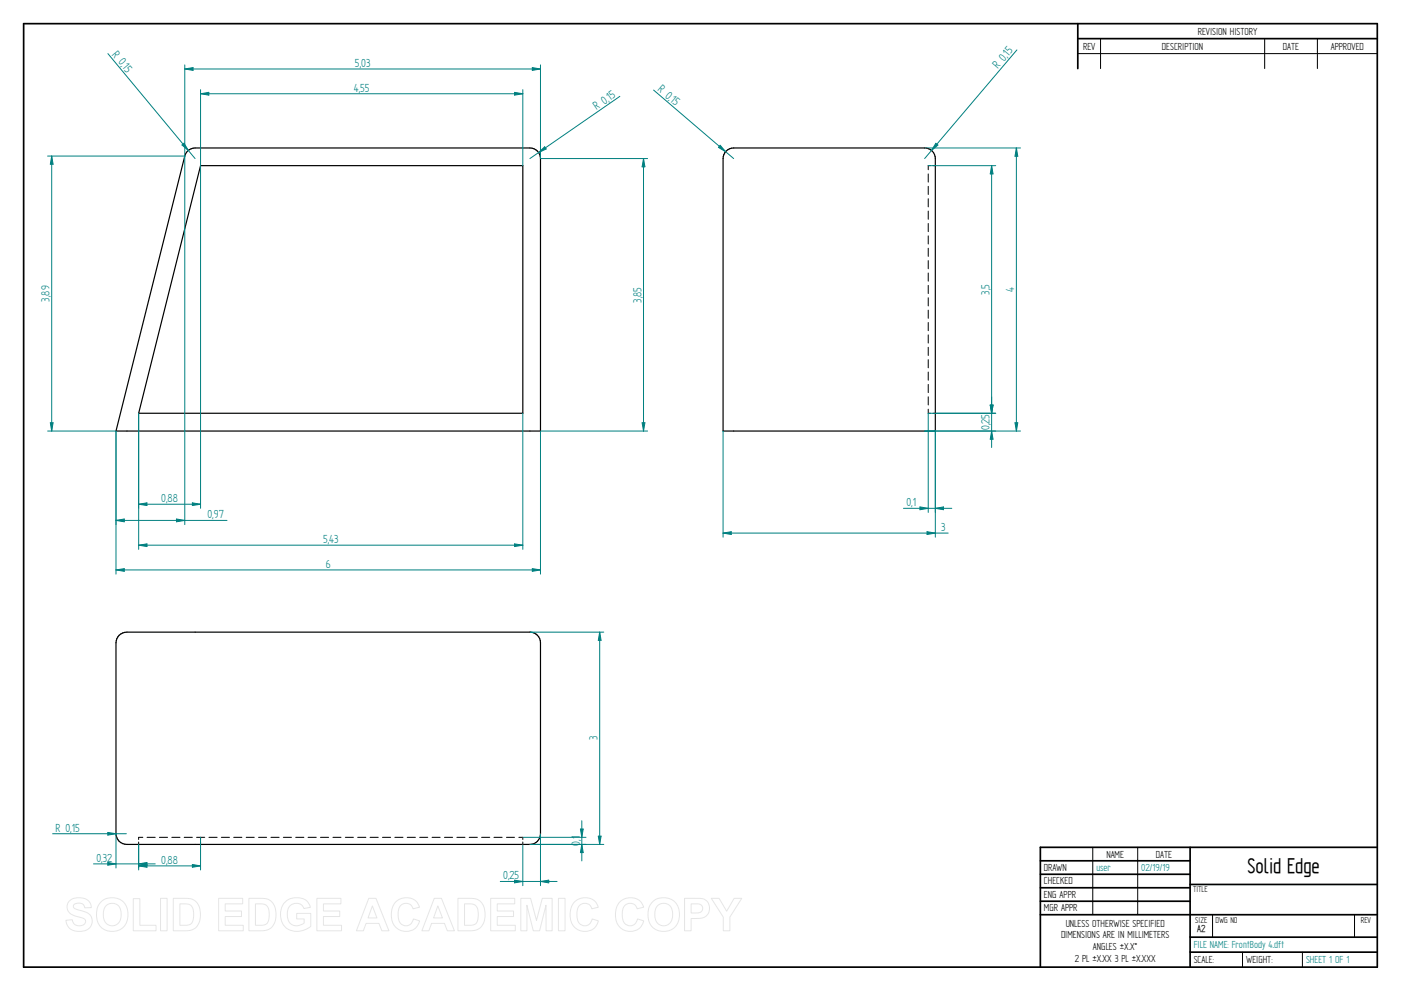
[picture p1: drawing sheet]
<svg xmlns="http://www.w3.org/2000/svg" width="594mm" height="420mm" viewBox="0 0 594 420" stroke-linecap="round" stroke-linejoin="round" font-family="sans-serif">
<g fill="none" stroke="#000" stroke-width=".72">
<path d="M10 10h574v400h-574zM457 10v19.1M457 16.4h127M504.6 359.2v50.8M584 359.2h-142.9v50.8M441.1 365h63.5M441.1 370.7h63.5M441.1 376.4h63.5M504.6 375h79.4M441.1 382.1h63.5M441.1 387.8h142.9M504.6 397.3h79.4"/>
<path d="M504.6 403.7h79.4"/>
</g>
<g fill="none" stroke="#000" stroke-width=".42">
<path d="M466.7 16.4v12.7M536.3 16.4v12.7M558.6 16.4v12.7M457 22.7h127M393.6 73.7v3.5M393.6 79v3.5M394.5 70.2h-.9v1.8M395.6 70.2h1M393.6 84.2v3.5M393.6 89.5v3.5M393.6 94.7v3.5M393.6 100v3.5"/>
<path d="M393.6 105.2v3.5M393.6 110.5v3.5M393.6 115.7v3.5M393.6 121v3.5M393.6 126.2v3.5M393.6 131.5v3.5M393.6 136.7v3.5M393.6 142v3.5M393.6 147.2v3.5M393.6 152.5v3.5M393.6 157.7v3.5M393.6 163v3.5"/>
<path d="M393.6 168.2v3.5M393.6 173.5v1.7h.9M395.6 175.2h1M58.8 357v1M60.6 355h-1.8v.9M62.4 355h3.4M67.6 355h3.5M72.8 355h3.5M78.1 355h3.5M83.3 355h3.5M85 355v.9M85 357v1"/>
<path d="M88.6 355h3.5M93.8 355h3.5M99.1 355h3.5M104.4 355h3.4M109.6 355h3.5M114.9 355h3.5M120.1 355h3.5M125.4 355h3.5M130.6 355h3.5M135.9 355h3.5M141.2 355h3.4M146.4 355h3.5"/>
<path d="M151.7 355h3.4M156.9 355h3.5M162.2 355h3.4M167.4 355h3.5M172.7 355h3.4M178 355h3.4M183.2 355h3.4M188.5 355h3.4M193.7 355h3.5M199 355h3.4M204.2 355h3.5M209.5 355h3.4"/>
<path d="M214.8 355h3.4M220 355h1.7v.9M221.7 357v1M463.4 359.2v28.6M482.4 359.2v28.6M514.2 387.9v9.4M574.4 387.9v9.4M526.9 403.7v6.3M552.3 403.7v6.3"/>
</g>
<path d="M79.6 64l1.5-.9 1.6-.4h142a4.5 4.5 0 0 1 4.5 4.5v115.6h-180l29.2-116.6zM85 70.2h136.7v105h-162.9zM307.9 64.1a4.4 4.4 0 0 1 3.2-1.4h81a4.5 4.5 0 0 1 4.5 4.5v115.6h-90v-115.6a4.6 4.6 0 0 1 1.3-3.1zM50.5 269.3a4.8 4.8 0 0 1 3.3-1.3h170.9a4.5 4.5 0 0 1 4.5 4.5v81a4.5 4.5 0 0 1-4.5 4.5h-170.9a4.6 4.6 0 0 1-4.6-4.5v-81a4.7 4.7 0 0 1 1.3-3.2z" fill="none" stroke="#000" stroke-width=".51"/>
<path d="M229.2 67.2h45.4M272.9 67.2l.6 3.5h-1.2zM229.2 182.8h45.4" fill="none" stroke="#008080" stroke-width=".42"/>
<path d="M272.9 67.2l.6 3.5h-1.2z" fill="#008080"/>
<path d="M272.3 179.2h1.2l-.6 3.6z" fill="none" stroke="#008080" stroke-width=".42"/>
<path d="M272.3 179.2h1.2l-.6 3.6z" fill="#008080"/>
<path d="M272.9 67.2v115.6M49.2 182.8v60.6M229.2 182.8v60.6M225.7 241.1l3.5 .5-3.5 .6z" fill="none" stroke="#008080" stroke-width=".42"/>
<path d="M225.7 241.1l3.5 .5-3.5 .6z" fill="#008080"/>
<path d="M49.2 241.6l3.5-.5v1.1z" fill="none" stroke="#008080" stroke-width=".42"/>
<path d="M49.2 241.6l3.5-.5v1.1z" fill="#008080"/>
<path d="M58.8 175.2v57.7M221.7 175.2v57.7M58.8 231.1l3.5-.5v1.1zM49.2 241.6h180" fill="none" stroke="#008080" stroke-width=".42"/>
<path d="M58.8 231.1l3.5-.5v1.1z" fill="#008080"/>
<path d="M218.2 230.6l3.5 .5-3.5 .6z" fill="none" stroke="#008080" stroke-width=".42"/>
<path d="M218.2 230.6l3.5 .5-3.5 .6z" fill="#008080"/>
<path d="M20.2 66.2h58.2M21.3 179.2h1.2l-.6 3.6zM20.2 182.8h29M58.8 231.1h162.9" fill="none" stroke="#008080" stroke-width=".42"/>
<path d="M21.3 179.2h1.2l-.6 3.6z" fill="#008080"/>
<path d="M21.9 66.2l.6 3.4h-1.2z" fill="none" stroke="#008080" stroke-width=".42"/>
<path d="M21.9 66.2l.6 3.4h-1.2z" fill="#008080"/>
<path d="M21.9 66.2v116.6M78.4 66.2v156.2M49.2 182.8v39.6M49.2 220.6l3.5-.6v1.2z" fill="none" stroke="#008080" stroke-width=".42"/>
<path d="M49.2 220.6l3.5-.6v1.2z" fill="#008080"/>
<path d="M74.8 220l3.6 .6-3.6 .6z" fill="none" stroke="#008080" stroke-width=".42"/>
<path d="M74.8 220l3.6 .6-3.6 .6z" fill="#008080"/>
<path d="M85 70.2v145.3M58.8 175.2v40.3M81.6 213.2l3.4 .6-3.4 .5zM49.2 220.6h47.1" fill="none" stroke="#008080" stroke-width=".42"/>
<path d="M81.6 213.2l3.4 .6-3.4 .5z" fill="#008080"/>
<path d="M58.8 213.8l3.5-.6v1.1z" fill="none" stroke="#008080" stroke-width=".42"/>
<path d="M58.8 213.8l3.5-.6v1.1z" fill="#008080"/>
<path d="M78.4 27.5v38.7M78.4 29.3l3.5-.6v1.1zM229.2 27.5v39.7M58.8 213.8h26.2" fill="none" stroke="#008080" stroke-width=".42"/>
<path d="M78.4 29.3l3.5-.6v1.1z" fill="#008080"/>
<path d="M225.7 28.7l3.5 .6-3.5 .5z" fill="none" stroke="#008080" stroke-width=".42"/>
<path d="M225.7 28.7l3.5 .6-3.5 .5z" fill="#008080"/>
<path d="M78.4 29.3h150.8M262.8 40.9l-38.1 26.3M228.4 64.7l2.6-2.5 .6 1z" fill="none" stroke="#008080" stroke-width=".42"/>
<path d="M228.4 64.7l2.6-2.5 .6 1z" fill="#008080"/>
<path d="M45.8 22.7l36.9 44.5M77.2 61.5l.9-.8 1.7 3.1z" fill="none" stroke="#008080" stroke-width=".42"/>
<path d="M77.2 61.5l.9-.8 1.7 3.1z" fill="#008080"/>
<path d="M85 38v32.2M218.2 39.2l3.5 .6-3.5 .5zM221.7 38v32.2" fill="none" stroke="#008080" stroke-width=".42"/>
<path d="M218.2 39.2l3.5 .6-3.5 .5z" fill="#008080"/>
<path d="M85 39.8l3.6-.6v1.1z" fill="none" stroke="#008080" stroke-width=".42"/>
<path d="M85 39.8l3.6-.6v1.1z" fill="#008080"/>
<path d="M85 39.8h136.7M277.1 38.2l34 29M305.4 61.6l2.3 2.7-3.1-1.8z" fill="none" stroke="#008080" stroke-width=".42"/>
<path d="M305.4 61.6l2.3 2.7-3.1-1.8z" fill="#008080"/>
<path d="M431.2 21.2l-39.1 46M396.8 60.7l.9 .8-2.7 2.3z" fill="none" stroke="#008080" stroke-width=".42"/>
<path d="M396.8 60.7l.9 .8-2.7 2.3z" fill="#008080"/>
<path d="M393.6 175.2v42.1M396.6 182.8v34.5M390.1 214.9l3.5 .6-3.5 .6z" fill="none" stroke="#008080" stroke-width=".42"/>
<path d="M390.1 214.9l3.5 .6-3.5 .6z" fill="#008080"/>
<path d="M396.6 215.5l3.5-.6v1.2z" fill="none" stroke="#008080" stroke-width=".42"/>
<path d="M396.6 215.5l3.5-.6v1.2z" fill="#008080"/>
<path d="M396.6 175.2h25.6M392.1 182.8h30.1M420.5 182.8l.6 3.4h-1.2zM383.1 215.5h20.5" fill="none" stroke="#008080" stroke-width=".42"/>
<path d="M420.5 182.8l.6 3.4h-1.2z" fill="#008080"/>
<path d="M419.9 171.7h1.2l-.6 3.5z" fill="none" stroke="#008080" stroke-width=".42"/>
<path d="M419.9 171.7h1.2l-.6 3.5z" fill="#008080"/>
<path d="M393.6 70.2h28.6M420.5 70.2l.6 3.5h-1.2zM393.6 175.2h28.6M420.5 168.2v21.5" fill="none" stroke="#008080" stroke-width=".42"/>
<path d="M420.5 70.2l.6 3.5h-1.2z" fill="#008080"/>
<path d="M419.9 171.7h1.2l-.6 3.5z" fill="none" stroke="#008080" stroke-width=".42"/>
<path d="M419.9 171.7h1.2l-.6 3.5z" fill="#008080"/>
<path d="M392.1 62.7h40.6M420.5 70.2v105M430.4 179.2h1.2l-.6 3.6zM392.1 182.8h40.6" fill="none" stroke="#008080" stroke-width=".42"/>
<path d="M430.4 179.2h1.2l-.6 3.6z" fill="#008080"/>
<path d="M431 62.7l.6 3.6h-1.2z" fill="none" stroke="#008080" stroke-width=".42"/>
<path d="M431 62.7l.6 3.6h-1.2z" fill="#008080"/>
<path d="M431 62.7v120.1M306.6 182.8v45M396.6 182.8v45M306.6 226l3.5-.6v1.2z" fill="none" stroke="#008080" stroke-width=".42"/>
<path d="M306.6 226l3.5-.6v1.2z" fill="#008080"/>
<path d="M393.1 225.4l3.5 .6-3.5 .6z" fill="none" stroke="#008080" stroke-width=".42"/>
<path d="M393.1 225.4l3.5 .6-3.5 .6z" fill="#008080"/>
<path d="M306.6 226h95.5M58.8 358v10.9M85 355v13.9M58.8 367.1l3.5-.6v1.2z" fill="none" stroke="#008080" stroke-width=".42"/>
<path d="M58.8 367.1l3.5-.6v1.2z" fill="#008080"/>
<path d="M81.6 366.5l3.4 .6-3.4 .6z" fill="none" stroke="#008080" stroke-width=".42"/>
<path d="M81.6 366.5l3.4 .6-3.4 .6z" fill="#008080"/>
<path d="M49.2 353.5v14.5M58.8 358v10M58.8 367.1h26.2M58.8 366.3l3.5-.6v1.1z" fill="none" stroke="#008080" stroke-width=".42"/>
<path d="M58.8 366.3l3.5-.6v1.1z" fill="#008080"/>
<path d="M45.7 365.7l3.5 .6-3.5 .5z" fill="none" stroke="#008080" stroke-width=".42"/>
<path d="M45.7 365.7l3.5 .6-3.5 .5z" fill="#008080"/>
<path d="M22.3 353.5h31.3M45.7 352.9l3.5 .6-3.5 .6zM39.7 366.3h26.1" fill="none" stroke="#008080" stroke-width=".42"/>
<path d="M45.7 352.9l3.5 .6-3.5 .6z" fill="#008080"/>
<path d="M221.7 358v17.5M229.2 353.5v22M218.2 373.2l3.5 .5-3.5 .6z" fill="none" stroke="#008080" stroke-width=".42"/>
<path d="M218.2 373.2l3.5 .5-3.5 .6z" fill="#008080"/>
<path d="M229.2 373.7l3.5-.5v1.1z" fill="none" stroke="#008080" stroke-width=".42"/>
<path d="M229.2 373.7l3.5-.5v1.1z" fill="#008080"/>
<path d="M224.7 268h31.3M254.3 268l.6 3.5h-1.2zM224.7 358h31.3M212.1 373.7h24.1" fill="none" stroke="#008080" stroke-width=".42"/>
<path d="M254.3 268l.6 3.5h-1.2z" fill="#008080"/>
<path d="M253.7 354.5h1.2l-.6 3.5z" fill="none" stroke="#008080" stroke-width=".42"/>
<path d="M253.7 354.5h1.2l-.6 3.5z" fill="#008080"/>
<path d="M254.3 268v90M221.7 355h26.8M224.7 358h23.8M246.1 351.5h1.2l-.6 3.5z" fill="none" stroke="#008080" stroke-width=".42"/>
<path d="M246.1 351.5h1.2l-.6 3.5z" fill="#008080"/>
<path d="M246.7 358l.6 3.5h-1.2z" fill="none" stroke="#008080" stroke-width=".42"/>
<path d="M246.7 358l.6 3.5h-1.2z" fill="#008080"/>
<path d="M246.7 348v17" fill="none" stroke="#008080" stroke-width=".42"/>
<g fill="none" stroke="#e6e6e6" stroke-width=".42">
<path d="M29.6 381.8a6.5 6.5 0 0 1 8.5 .8l.6 2.2-2.8 .1a2.7 2.7 0 0 0-2.1-2 2.7 2.7 0 0 0-2.7 1.1 1.87 1.87 0 0 0 2.2 1.8l1.4 .4a4.4 4.4 0 0 1 4 6.2 6.4 6.4 0 0 1-9.1 1.3l-1.2-1.8-.5-1.7 2.7-.3a2.94 2.94 0 0 0 2.6 2.6 2.94 2.94 0 0 0 3.1-1.9 2.67 2.67 0 0 0-2.9-1.8 4.9 4.9 0 0 1-5-4.3l.4-1.6zM42.8 382.4a6.9 6.9 0 0 1 8.3-.8 6.9 6.9 0 0 1 3 7.7 6.7 6.7 0 0 1-8 5.5 6.7 6.7 0 0 1-5.1-8.3 6.1 6.1 0 0 1 1.8-4.1zM44.8 384.2a3.9 3.9 0 0 1 4.6-.8 3.9 3.9 0 0 1 2 4.3 3.8 3.8 0 0 1-1.9 4.3 3.8 3.8 0 0 1-4.6-.7 6.6 6.6 0 0 1-.1-7.1zM56.5 381h2.8v11.3h6.9v2.3h-9.7zM68.1 380.9h2.8v13.7h-2.8zM73.5 380.9h5a5.9 5.9 0 0 1 6.5 7 5.9 5.9 0 0 1-6.3 6.7h-5.2zM76.3 383.2h1.8a3.4 3.4 0 0 1 4 3.9v1.2a3.2 3.2 0 0 1-3.8 4h-2zM92.7 380.9h10.2v2.3h-7.4v3h6.9v2.4h-6.9v3.7h7.7v2.3h-10.5zM105.5 380.9h5.1a5.9 5.9 0 0 1 6.4 7 5.9 5.9 0 0 1-6.3 6.7h-5.2zM108.3 383.2h1.9a3.4 3.4 0 0 1 4 3.9v1.2a3.2 3.2 0 0 1-3.8 4h-2.1zM120.9 382.4a7.3 7.3 0 0 1 9.7 .1l1 2.2-2.7 .5a3.7 3.7 0 0 0-4.6-2 3.7 3.7 0 0 0-2.5 4.4 4.2 4.2 0 0 0 2.2 4.5 4.2 4.2 0 0 0 5-.8v-1.7h-3.2v-2.3h6v5.4a8.1 8.1 0 0 1-11.8-.8 8.3 8.3 0 0 1 .9-9.5zM134.4 380.9h10.2v2.3h-7.4v3h6.9v2.4h-6.9v3.7h7.6v2.3h-10.4z"/>
<path d="M156.4 380.9h3l5.5 13.7h-3l-1.2-3.1h-5.5l-1.1 3.1h-3zM157.9 384.1l1.9 5.1h-3.7zM167.7 382.5a6 6 0 0 1 10.2 2.1l-2.8 .7a3.2 3.2 0 0 0-3.9-2.2 3.2 3.2 0 0 0-2.4 3.8 4.6 4.6 0 0 0 2.5 5.5 3.2 3.2 0 0 0 4-2.8l2.6 .8a6.1 6.1 0 0 1-7.2 4.3 6.1 6.1 0 0 1-4.8-6.8 7.7 7.7 0 0 1 1.8-5.4zM184.1 380.9h3.1l5.5 13.7h-3l-1.2-3.1h-5.5l-1.1 3.1h-3zM185.7 384.1l1.9 5.1h-3.8zM194.2 380.9h5a5.9 5.9 0 0 1 6.5 7 5.9 5.9 0 0 1-6.3 6.7h-5.2zM197 383.2h1.8a3.4 3.4 0 0 1 4 3.9v1.2a3.2 3.2 0 0 1-3.8 4h-2zM208.1 380.9h10.2v2.3h-7.4v3h6.9v2.4h-6.9v3.7h7.6v2.3h-10.4zM220.8 380.9h4.2l2.5 9.3 2.4-9.3h4.2v13.7h-2.5l-.1-10.8-2.7 10.8h-2.7l-2.7-10.8v10.8h-2.6zM236.8 380.9h2.8v13.7h-2.8zM243.5 382.5a6 6 0 0 1 10.2 2.1l-2.8 .7a3.2 3.2 0 0 0-3.8-2.2 3.2 3.2 0 0 0-2.4 3.8 4.6 4.6 0 0 0 2.4 5.5 3.2 3.2 0 0 0 4-2.8l2.6 .8a6.1 6.1 0 0 1-7.2 4.3 6.1 6.1 0 0 1-4.7-6.8 7.7 7.7 0 0 1 1.7-5.4zM262.7 382.5a6 6 0 0 1 10.2 2.1l-2.7 .7a3.2 3.2 0 0 0-3.9-2.2 3.2 3.2 0 0 0-2.4 3.8 4.6 4.6 0 0 0 2.4 5.5 3.2 3.2 0 0 0 4-2.8l2.7 .8a6.1 6.1 0 0 1-7.2 4.3 6.1 6.1 0 0 1-4.8-6.8 7.7 7.7 0 0 1 1.7-5.4z"/>
<path d="M276.7 382.4a6.9 6.9 0 0 1 8.3-.8 6.9 6.9 0 0 1 3 7.7 6.7 6.7 0 0 1-8.1 5.5 6.7 6.7 0 0 1-5.1-8.3 6.1 6.1 0 0 1 1.9-4.1zM278.7 384.2a3.9 3.9 0 0 1 4.6-.8 3.9 3.9 0 0 1 1.9 4.3 3.8 3.8 0 0 1-1.8 4.3 3.8 3.8 0 0 1-4.7-.7 6.6 6.6 0 0 1 0-7.1zM290.3 380.9h5.2a4.4 4.4 0 0 1 5.4 4.3 4.4 4.4 0 0 1-5.4 4.2h-2.4v5.2h-2.8zM293.1 383.2h1.8a2.1 2.1 0 0 1 2.6 .6 2.1 2.1 0 0 1 0 2.6 3.4 3.4 0 0 1-2.9 .7h-1.5zM301.6 380.9h3.3l3.2 5.4 3.2-5.4h3.2l-5 7.9v5.8h-2.8v-5.8z"/>
</g>
<text font-size="10.1" x="529" y="370.2">Solid Edge</text>
<g font-size="5.6" fill="#008080">
<text x="47.2" y="23.1" transform="rotate(50 47.2 23.1)">R 0,</text>
<text x="51.6" y="28.4" transform="rotate(50 51.6 28.4)">15</text>
<text x="150.5" y="28.4">5,03</text>
<text x="423.1" y="29.4" transform="rotate(-50 423.1 29.4)">R 0,</text>
<text x="427.6" y="24.1" transform="rotate(-50 427.6 24.1)">15</text>
<text x="150" y="38.9">4,55</text>
<text x="278.6" y="38.3" transform="rotate(40 278.6 38.3)">R 0,</text>
<text x="252.9" y="46.7" transform="rotate(-35 252.9 46.7)">R 0,</text>
<text x="258.6" y="42.8" transform="rotate(-35 258.6 42.8)">15</text>
<text x="283.9" y="42.8" transform="rotate(40 283.9 42.8)">15</text>
<text x="419.6" y="125" transform="rotate(-90 419.6 125)">3,5</text>
<text x="430.1" y="123.8" transform="rotate(-90 430.1 123.8)">4</text>
<text x="21" y="127.8" transform="rotate(-90 21 127.8)">3,89</text>
<text x="272" y="128.3" transform="rotate(-90 272 128.3)">3,85</text>
<text x="419.6" y="182.4" transform="rotate(-90 419.6 182.4)">0,25</text>
<text x="68.4" y="212.9">0,88</text>
<text x="384.3" y="214.6">0,1</text>
<text x="87.9" y="219.8">0,97</text>
<text x="399" y="225.1">3</text>
<text x="137" y="230.3">5,43</text>
<text x="138.1" y="240.8">6</text>
<text x="253.4" y="313.9" transform="rotate(-90 253.4 313.9)">3</text>
<text x="23.5" y="352.6">R 0,15</text>
<text x="245.9" y="358.6" transform="rotate(-90 245.9 358.6)">0,1</text>
<text x="40.9" y="365.4">0,32</text>
<text x="68.4" y="366.2">0,88</text>
<text x="213.4" y="372.9">0,25</text>
</g>
<g font-size="4.9">
<text x="507.9" y="14.7">REVISION HISTORY</text>
<text x="459.3" y="21">REV</text>
<text x="492.7" y="21">DESCRIPTION</text>
<text x="544" y="21">DATE</text>
<text x="564.3" y="21">APPROVED</text>
<text x="469.1" y="363.6">NAME</text>
<text x="490.1" y="363.6">DATE</text>
<text x="442.7" y="369.3">DRAWN</text>
<text x="442.7" y="375">CHECKED</text>
<text x="442.7" y="380.7">ENG APPR</text>
<text x="442.7" y="386.4">MGR APPR</text>
<text x="451.9" y="392.9">UNLESS OTHERWISE SPECIFIED</text>
<text x="449.9" y="397.9">DIMENSIONS ARE IN MILLIMETERS</text>
<text x="455.7" y="407.8">2 PL ±X.XX 3 PL ±X.XXX</text>
<text x="463.5" y="402.9">ANGLES ±X.X°</text>
<text x="506.2" y="408.3">SCALE:</text>
<text x="528.4" y="408.3">WEIGHT:</text>
</g>
<g font-size="4.9" fill="#008080">
<text x="464.9" y="369.3">user</text>
<text x="483.9" y="369.3">02/19/19</text>
<text x="506.2" y="402">FILE NAME: FrontBody 4.dft</text>
<text x="553.8" y="408.4">SHEET 1 OF 1</text>
</g>
<text font-size="4.8" x="507.7" y="395.3">A2</text>
<g font-size="4.1">
<text x="505.9" y="378.3">TITLE</text>
<text x="506.9" y="391.1">SIZE</text>
<text x="515.4" y="391.1">DWG NO</text>
<text x="577" y="391.1">REV</text>
</g>
</svg>
